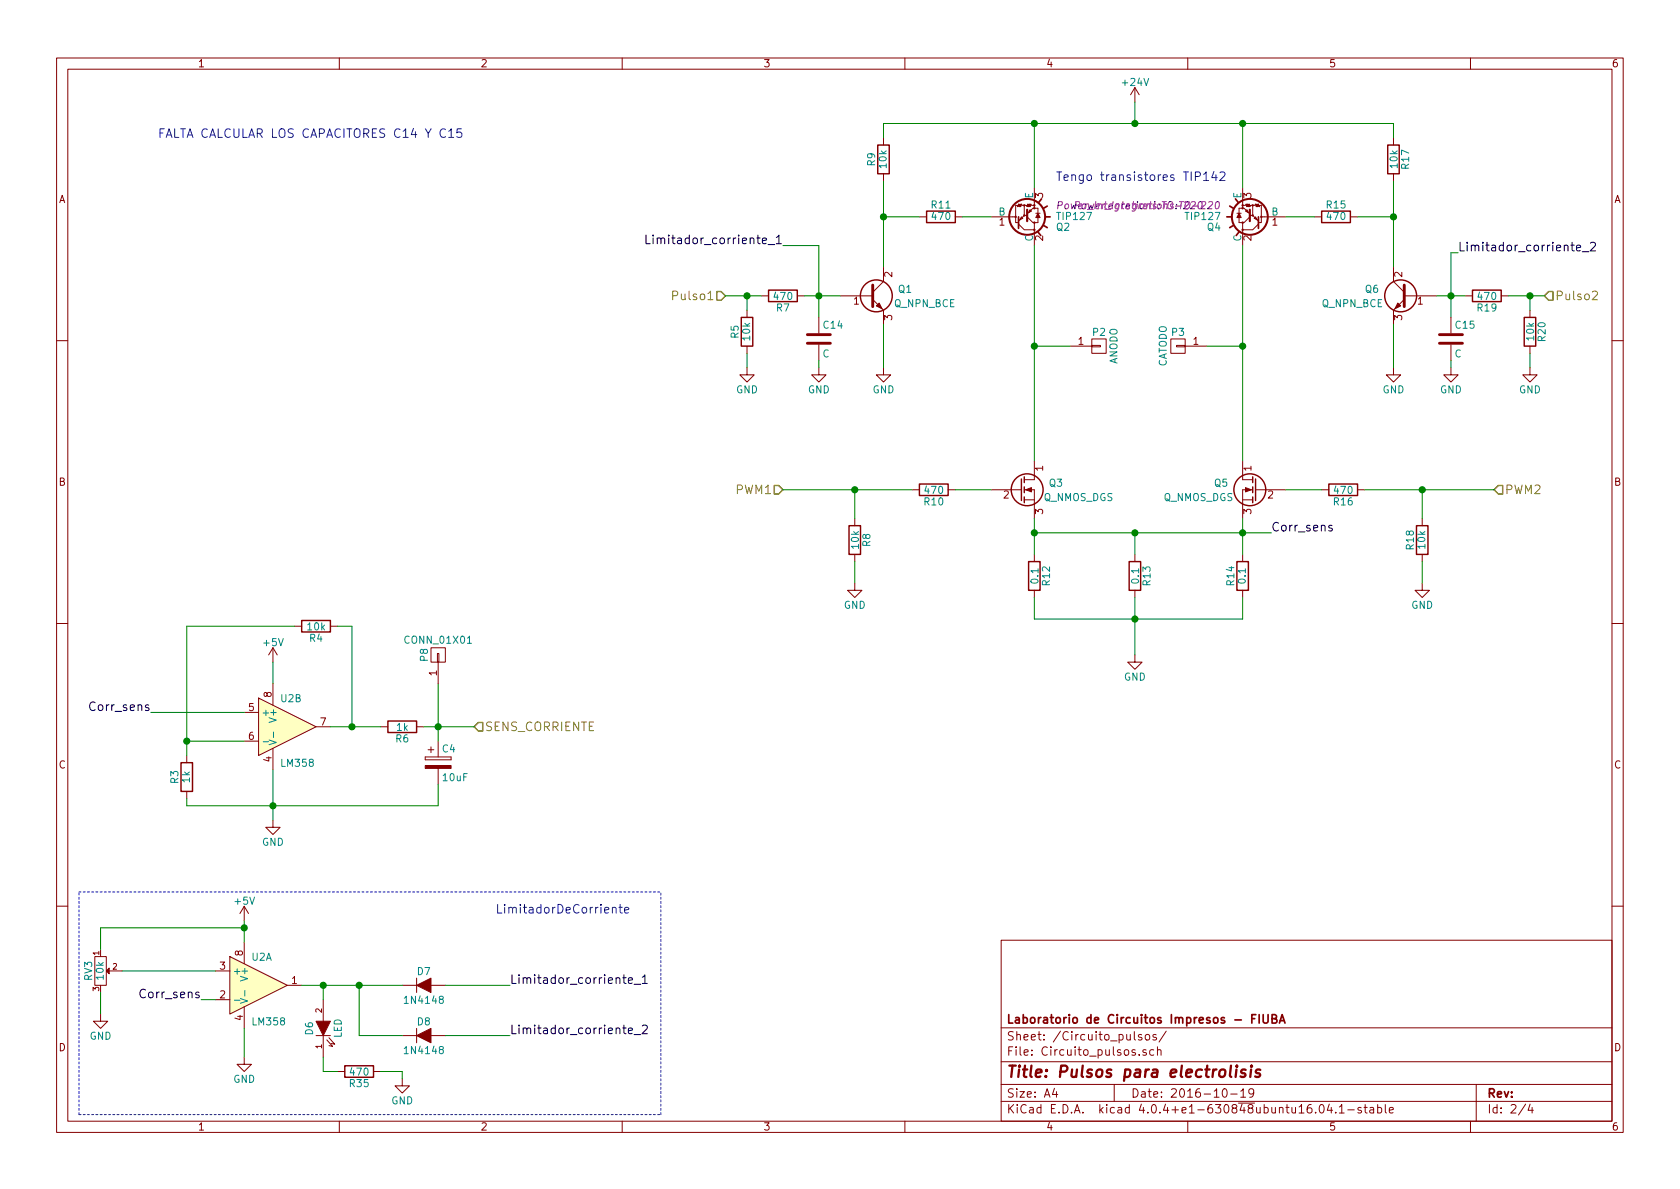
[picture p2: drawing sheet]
<svg xmlns="http://www.w3.org/2000/svg" width="297mm" height="210mm" viewBox="0 0 297 210" stroke-linecap="round" stroke-linejoin="round" font-family="sans-serif">
<g fill="none" stroke="#840000" stroke-width=".18">
<path d="M10 10.3h277v189.9h-277zM12 12.2h273v186.1h-273zM60 10.3v1.9M110 10.3v1.9M160 10.3v1.9M200.7 15.5v2.5M200.7 15.5l-.8 1.3M200.7 15.5l.7 1.3M210 10.3v1.9M260 10.3v1.9M156.2 24.4v1.2M156.2 30.7v1.3"/>
<path d="M162.6 38.3h1.2M168.9 38.3h1.3M175.3 38.3h4.2M180.6 38.3l.2 .3-.5 .3zM181.1 36.3h-.4l-.1-.2-.1 .5-.2-.5-.1 .5-.1-.5-.1 .5-.2-.3h-.2v3.1h.5M181.6 38.1h-.5l-1 1M181.6 38.3l1 1.1h.3v1.2h-1.8l-1-1M182.1 37.1l.3 .2-.5 .3zM182.9 36.3v.5h-.3l-1 1M182.9 36.3h-.5l-.2-.2-.1 .5-.1-.5-.1 .5-.2-.5-.1 .5-.1-.3h-.4v1.8M182.9 33.3v3M182.9 36.8h.6v.9"/>
<path d="M183.1 37.7h.8M183.5 38.5v.9h-.6M218.7 37.7h.8M219.1 38.5v.9h.6M219.7 36.3v.5h.3l1 1M219.7 36.3h.5l.1-.2 .2 .5 .1-.5 .1 .5 .2-.5 .1 .5 .1-.3h.4v1.8M219.7 36.8h-.6v.9M219.7 33.3v3M220.2 37.3l.3-.2 .2 .5zM221 38.1h.5l1 1M221 38.3l-1 1.1h-.3v1.2h1.8l1-1M221.5 36.3h.4l.1-.2 .1 .5 .1-.5 .2 .5 .1-.5 .1 .5 .2-.3h.2v3.1h-.5"/>
<path d="M221.7 38.6l.3-.3 .2 .6zM223.1 38.3h4.2M232.4 38.3h1.3M238.8 38.3h1.2M246.4 24.4v1.2M246.4 30.7v1.3M132.1 54.9v1.2M134.6 52.3h1.3M141 52.3h1.2M144.8 56.1v2.8M148.6 52.3h5.7M154.3 53l1.9 1.9v2.5"/>
<path d="M156.2 47.2v2.6l-1.9 1.9M182.9 40.8v2.6M193 59.9h2.6v2.6h-2.6zM207 59.9h2.5v2.6h-2.5zM219.7 40.8v2.6M246.4 47.2v2.6l1.9 1.9M248.3 53l-1.9 1.9v2.5M248.3 52.3h5.7M256.5 56.1v2.8M259.1 52.3h1.2M265.4 52.3h1.3M270.5 54.9v1.2"/>
<path d="M10 60.2h2M132.1 65v1.3h1.2l-1.2 1.3-1.3-1.3h1.3M132.1 61.2v1.3M144.8 65v1.3h1.2l-1.2 1.3-1.3-1.3h1.3M144.8 61v2.7M156.2 65v1.3h1.3l-1.3 1.3-1.3-1.3h1.3M189.2 61.2h3.8M193 61.1h1.6v.2h-1.6zM208 61.1h1.5v.2h-1.5zM209.5 61.2h3.9M246.4 65v1.3h-1.3l1.3 1.3 1.2-1.3h-1.2M256.5 65v1.3h-1.2l1.2 1.3 1.3-1.3h-1.3"/>
<path d="M256.5 61v2.7M270.5 65v1.3h-1.3l1.3 1.3 1.3-1.3h-1.3M270.5 61.2v1.3M285 60.2h2M151.1 91.7v1.3M151.1 98v1.3M161.3 86.6h1.3M167.6 86.6h1.3M175.3 86.6h5.3M181.1 86.6h1.8v5.1M181.1 88.4h1.8M182.9 81.5v3.3h-1.8"/>
<path d="M182.9 98v1.3M200.7 98v1.3M219.7 88.4h1.8M219.7 81.5v3.3h1.8M219.7 98v1.3M221.5 86.6h-1.8v5.1M222 86.6h5.3M233.7 86.6h1.2M240 86.6h1.3M251.5 91.7v1.3M251.5 98v1.3M10 110.3h2"/>
<path d="M48.3 114.5l-.8 1.3M48.3 114.5v2.6M48.3 114.5l.7 1.3M52.1 110.7h1.2M58.4 110.7h1.3M76.2 114.5h2.5v2.6h-2.5zM77.3 115.6h.3v1.5h-.3zM77.5 117.1v3.8M151.1 103.1v1.3h1.3l-1.3 1.3-1.2-1.3h1.2M182.9 104.4v1.3M200.7 115.8v1.3h1.2l-1.2 1.3-1.3-1.3h1.3M200.7 104.4v1.3"/>
<path d="M219.7 104.4v1.3M251.5 103.1v1.3h-1.3l1.3 1.3 1.2-1.3h-1.2M285 110.3h2M33 133.6v1.3M33 139.9v1.3M43.2 126h2.5M43.2 131.1h2.5M45.7 123.4l10.2 5.1-10.2 5.1zM48.3 120.9v3.8M48.3 132.3v3.8M55.9 128.5h2.5M67.3 128.5h1.3"/>
<path d="M73.7 128.5h1.2M75.2 133.9v.5zM75.2 134.4h4.6zM75.2 133.9h4.6zM75.7 132.6h1M76.2 132.1v1M77.5 131.1v2.8M77.5 135.9v2.8M79.8 133.9v.5zM48.3 145v1.3h1.2l-1.2 1.3-1.3-1.3h1.3M10 160.2h2M16.8 169.2h2v5h-2z"/>
<path d="M17.8 179.3v1.3h1.2l-1.2 1.3-1.3-1.3h1.3M17.8 167.9v1.3M19 171.7h2.6M38.1 171.7h2.5M38.1 176.8h2.5M40.6 169.2l10.2 5-10.2 5.1zM43.2 160.3l-.8 1.2M43.2 160.3v2.5M43.2 166.6v3.8M43.2 178v3.9M43.2 160.3l.7 1.2M50.8 174.2h2.5"/>
<path d="M57.1 176.8v3.8M71.1 174.2h2.6M73.7 173v2.5M76.2 174.2h2.5M177 166.3h108v32h-108zM285 160.2h2M43.2 186.9v1.3h1.2l-1.2 1.3-1.3-1.3h1.3M55.9 183.1h2.5M57.1 183.1v3.8M57.8 183.9l1 1.1-.6-.1M58.2 183.5l1 1.2-.7-.2M59.7 189.5h1.3"/>
<path d="M60 198.3v1.9M66 189.5h1.3M71.1 190.7v1.3h1.3l-1.3 1.3-1.3-1.3h1.3M71.1 183.1h2.6M73.7 181.9v2.5M76.2 183.1h2.5M110 198.3v1.9M160 198.3v1.9M177 194.8h108M177 191.8h108M177 187.8h108M177 181.8h108"/>
<path d="M186.4 192.5l-.3 1h.9M186.8 193v1M197 191.8v3M201.4 186.5v.1M201.9 183a.37 .37 0 0 0-.6 .1v.3l.6 .1v.1l-.2 .3-.4-.1M202.6 183.1l.2-.2 .4 .2 .1 .5-.2 .2-.3 .1-.2-.1zM202.6 185.7a.37 .37 0 0 0-.5 .1v.2l.5 .2 .1 .1-.2 .3-.4-.1M204 185.7l-.4-.1-.3 .3 .1 .6 .2 .1 .4-.1M204.4 183a.37 .37 0 0 0-.6 .1l.1 .3 .5 .1 .1 .1-.2 .3-.5-.1M204.6 185.7l.3-.1 .3 .1 .1 .9M204.6 185.1v1.5M206.2 182.3l-1.3 2"/>
<path d="M210 198.3v1.9M216.3 192.7l.2-.2a.81 .81 0 0 1 .6 .6 .81 .81 0 0 1-.3 .8l-.2 .1a.79 .79 0 0 1-.3-1.3zM217.6 193.5h1.1M219.4 193l.4-.5v1.5M219.4 194h.8M221.7 193.2l-.3 .3h-.3l-.3-.3v-.4l.2-.2 .4-.1 .2 .2a1.19 1.19 0 0 1-.2 1.2l-.4 .1M233.4 195.5l.2-.2a.81 .81 0 0 1 .6 .6 .81 .81 0 0 1-.3 .8l-.1 .1a.79 .79 0 0 1-.4-1.3zM235 195.2l-.3 1.1h.9M235.4 195.8v1M236.2 196.7v.1M236.8 195.8l.4-.5v1.5M236.8 196.8h.9"/>
<path d="M238.3 196.3h1.1M240.7 195.9a.37 .37 0 0 0-.6 .1l.1 .3 .5 .1v.1l-.2 .3-.4-.1M241.2 195.8h.5M241.4 195.3v1.3l.3 .2M242.2 195.9h.6l.1 .9M242.9 196.2l-.5 .1-.2 .2 .2 .3 .5-.1M243.6 195.9l.4-.1 .3 .3-.1 .6h-.6M243.6 195.3v1.5M244.9 195.3v1.3l.2 .2M245.6 196.3l.8-.1-.1-.3-.4-.1-.3 .2 .1 .7h.6M260 198.3v1.9M261 191.8v6.5"/>
<path d="M269.7 195.2l-1.2 2M270.5 195.2l-.3 1.1h.9M270.9 195.8v1"/>
<circle cx="179.6" cy="38.3" r=".13"/>
<circle cx="181.1" cy="38.1" r=".13"/>
<circle cx="181.1" cy="36.3" r=".13"/>
<circle cx="182.9" cy="39.4" r=".13"/>
<circle cx="182.9" cy="36.8" r=".13"/>
<circle cx="182.9" cy="36.3" r=".13"/>
<circle cx="219.7" cy="36.8" r=".13"/>
<circle cx="219.7" cy="36.3" r=".13"/>
<circle cx="219.7" cy="39.4" r=".13"/>
<circle cx="221.5" cy="36.3" r=".13"/>
<circle cx="221.5" cy="38.1" r=".13"/>
<circle cx="223" cy="38.3" r=".13"/>
<circle cx="182.9" cy="40.6" r=".13"/>
<circle cx="219.7" cy="40.6" r=".13"/>
</g>
<path d="M218.6 189.1l-.1 1.3M218.7 188.4v.2l.1-.1-.1-.1v.2M220.2 189.2l-.4-.1-.4 .4 .3 .3 .4 .1 .1 .3-.1 .1-.2 .1-.6-.1M221.2 189.1l-.1 1.3M221.3 188.4v.2l.1-.1-.1-.1v.2M222.8 189.2l-.4-.1-.4 .4 .3 .3 .4 .1 .1 .3-.1 .1-.2 .1-.6-.1" fill="none" stroke="#840000" stroke-width=".41"/>
<g fill="none" stroke="#840000" stroke-width=".3">
<path d="M180.1 38.3v2.1M184.1 35.2l-.5 .6M184.5 39.9l.7 .4M184.8 38.3h.9M185.2 36.4l-.7 .4M216.9 38.3h.9M217.4 36.4l.7 .4M218.1 39.9l-.7 .4M218.4 35.2l.5 .6M222.5 38.3v2.1M183.5 41l.5 .7M222 179.4h-.7v1.5"/>
<path d="M222.6 179.4v1.5M223.3 179.4v1.2l.3 .3h.3l.3-.3v-1.2M221.3 180.1h.5M224.9 180.1h.5l.2-.1 .1-.3-.3-.3h-.5v1.5h.6l.3-.3a.41 .41 0 0 0-.4-.5M226.2 180.9l.5-1.5 .5 1.5M226.3 180.5h.8"/>
</g>
<g fill="none" stroke="#840000" stroke-width=".25">
<path d="M155.2 25.6h2v5.1h-2zM163.8 37.3h5.1v2.1h-5.1zM233.7 37.3h5.1v2.1h-5.1zM245.4 25.6h2v5.1h-2zM131.1 56.1h2v5.1h-2zM135.9 51.3h5.1v2h-5.1zM260.3 51.3h5.1v2h-5.1zM269.5 56.1h2v5.1h-2zM150.1 93h2v5h-2zM162.6 85.6h5v2h-5zM180.6 84.7v3.8M181.1 84.3v1"/>
<path d="M181.1 86.1v1M181.1 87.9v1M181.9 99.3h2v5.1h-2zM199.6 99.3h2.1v5.1h-2.1zM218.7 99.3h2v5.1h-2zM221.5 84.3v1M221.5 86.1v1M221.5 87.9v1M222 84.7v3.8M234.9 85.6h5.1v2h-5.1zM250.4 93h2.1v5h-2.1zM53.3 109.7h5.1v2.1h-5.1z"/>
<path d="M32 134.9h2v5h-2zM68.6 127.5h5.1v2h-5.1zM61 188.5h5v2h-5z"/>
<circle cx="154.9" cy="52.3" r="2.82"/>
<circle cx="247.6" cy="52.3" r="2.82"/>
<circle cx="181.6" cy="86.6" r="2.82"/>
<circle cx="221" cy="86.6" r="2.82"/>
</g>
<g fill="none" stroke="#840000" stroke-width=".36">
<circle cx="181.6" cy="38.3" r="3.2"/>
<circle cx="221" cy="38.3" r="3.2"/>
</g>
<path d="M181.6 37.1v2M221 37.1v2" fill="none" stroke="#840000" stroke-width=".38"/>
<g fill="#840000" stroke="#840000" stroke-width=".18">
<path d="M183.5 37.7l.4 .8h-.8z"/>
<path d="M181.4 86.6l1-.4v.8z"/>
<path d="M154.9 54.1l.5-.5 .6 1z"/>
<path d="M219.1 37.7l.4 .8h-.8z"/>
<path d="M220.2 86.2l1 .4-1 .4z"/>
<path d="M247.1 53.6l.5 .5-1 .5z"/>
<path d="M75.2 135.4h4.6v.5h-4.6z"/>
<path d="M73.7 174.2l2.5-1.2v2.5z"/>
<path d="M73.7 183.1l2.5-1.2v2.5z"/>
<path d="M19.3 171.2v1l-.5-.5z"/>
<path d="M55.9 180.6h2.5l-1.3 2.5z"/>
</g>
<path d="M187.1 36.3l.6-.1 .1-.4-.6-.1-.2 1.2M210.7 35.8l.5-.1 .1 .1 .1 .2-1 .9h.8M210.9 36.4h1M212 35.8l.3-.1a.75 .75 0 0 1-.3 1.2l-.1-.1-.1-.4zM212.5 35.8l.5-.1 .2 .1v.2l-.9 .9h.8M213.7 35.8l.5-.1 .2 .1v.2l-.9 .9h.8M215 35.8l.4-.1a.75 .75 0 0 1-.3 1.2l-.2-.1v-.4z" fill="none" stroke="#840084" stroke-width=".18"/>
<path d="M142.7 59.2h4.1M154.3 50.4v3.8M248.3 50.4v3.8M254.5 59.2h4.1M142.7 60.7h4.1M254.5 60.7h4.1" fill="none" stroke="#840000" stroke-width=".51"/>
<path d="M126.7 51.6h.8l.8 .7-.8 .8h-.8zM273.8 51.6h.8v1.5h-.8l-.8-.8zM136.9 85.8h.8l.7 .8-.7 .8h-.8zM264.9 85.8h.8v1.6h-.8l-.7-.8zM84.6 127.8h.7v1.5h-.7l-.8-.8z" fill="none" stroke="#848400" stroke-width=".25"/>
<path d="M281.6 51.6l.2-.1h.3l.3 .1v.3v.2l-.9 .9h.9" fill="none" stroke="#848400" stroke-width=".18"/>
<g fill="none" stroke="#000" stroke-width=".18">
<path d="M114.2 41.6v1.5h.8M115.5 41.6v.1M115.5 42.1v1M135.8 43.3h1.2M137.3 42l.4-.4v1.5M137.3 43.1h.9M278.7 43.9l.8-.2-.1-.3h-.4l-.3 .2 .1 .7h.6M279.8 44.5h1.1M281.2 43l.2-.2h.4l.2 .2 .1 .3-.1 .2-.8 .9h.9M235.5 93l-.3-.1-.3 .2 .1 .2 .5 .2v.3h-.6M111.1 173.4l.7-.2v-.2l-.5-.1-.2 .2 .1 .7h.6M112.1 174.1h1.2"/>
<path d="M113.6 172.8l.4-.4v1.5M113.6 173.9h.9M111.1 182.3l.7-.2v-.2l-.5-.1-.2 .2 .1 .7h.6M112.1 183h1.2M113.6 181.4l.2-.1h.3l.3 .1 .1 .3-.1 .2-.9 .9h1"/>
</g>
<g fill="#ffffc2" stroke="#ffffc2" stroke-width=".18">
<path d="M45.7 123.4l10.2 5.1-10.2 5.1z"/>
<path d="M40.6 169.2l10.2 5-10.2 5.1z"/>
</g>
<path d="M46.5 131.2h1M47.6 130.9l1.2 .4-1.2 .4M48.4 129.5v.9M41.5 176.9h.9M42.5 176.6l1.3 .4-1.3 .4M43.3 175.2v.9" fill="none" stroke="#008484" stroke-width=".18"/>
<g fill="none" stroke="#008400" stroke-width=".18">
<path d="M200.7 18v3.8M156.2 38.3h6.4M156.2 24.4v-2.6h90.2v2.6M156.2 32v15.2M170.2 38.3h5.1M182.9 21.8v11.5M219.7 21.8v11.5M227.3 38.3h5.1M240 38.3h6.4M246.4 32v15.2M128.3 52.3h6.3M132.1 52.3v2.6"/>
<path d="M138.4 43.4h6.4v12.7M142.2 52.3h6.4M156.2 57.4v7.6M182.9 43.4v38.1M219.7 43.4v38.1M246.4 57.4v7.6M254 52.3h5.1M257.8 44.7h-1.3v11.4M266.7 52.3h6.3M270.5 52.3v2.6M132.1 62.5v2.5M144.8 63.7v1.3"/>
<path d="M182.9 61.2h6.3M213.4 61.2h6.3M256.5 63.7v1.3M270.5 62.5v2.5M138.4 86.6h22.9M151.1 86.6v5.1M151.1 99.3v3.8M168.9 86.6h6.4M182.9 91.7v6.3M182.9 94.2h41.9M200.7 94.2v3.8M219.7 91.7v6.3"/>
<path d="M227.3 86.6h6.4M241.3 86.6h22.9M251.5 86.6v5.1M251.5 99.3v3.8M48.3 117.1v3.8M52.1 110.7h-19.1v22.9M59.7 110.7h2.5v17.8M182.9 105.7v3.8h36.8v-3.8M200.7 105.7v10.1M26.7 126h16.5M33 131.1h10.2M48.3 136.1v8.9"/>
<path d="M58.4 128.5h8.9M74.9 128.5h8.9M77.5 138.7v3.8h-44.5v-1.3M77.5 120.9v10.2M17.8 175.5v3.8M21.6 171.7h16.5M35.6 176.8h2.5M43.2 162.8v3.8M43.2 164.1h-25.4v3.8M53.3 174.2h17.8M57.1 174.2v2.6M63.5 174.2v8.9h7.6"/>
<path d="M78.7 174.2h11.5M43.2 181.9v5M57.1 186.9v2.6h2.6M67.3 189.5h3.8v1.2M78.7 183.1h11.5"/>
</g>
<g fill="#008400" stroke="#008400" stroke-width=".25">
<circle cx="156.2" cy="38.3" r=".51"/>
<circle cx="132.1" cy="52.3" r=".51"/>
<circle cx="151.1" cy="86.6" r=".51"/>
<circle cx="182.9" cy="61.2" r=".51"/>
<circle cx="246.4" cy="38.3" r=".51"/>
<circle cx="270.5" cy="52.3" r=".51"/>
<circle cx="251.5" cy="86.6" r=".51"/>
<circle cx="219.7" cy="61.2" r=".51"/>
<circle cx="200.7" cy="109.5" r=".51"/>
<circle cx="182.9" cy="94.2" r=".51"/>
<circle cx="219.7" cy="94.2" r=".51"/>
<circle cx="200.7" cy="94.2" r=".51"/>
<circle cx="219.7" cy="21.8" r=".51"/>
<circle cx="182.9" cy="21.8" r=".51"/>
<circle cx="200.7" cy="21.8" r=".51"/>
<circle cx="33" cy="131.1" r=".51"/>
<circle cx="62.2" cy="128.5" r=".51"/>
<circle cx="77.5" cy="128.5" r=".51"/>
<circle cx="48.3" cy="142.5" r=".51"/>
<circle cx="63.5" cy="174.2" r=".51"/>
<circle cx="57.2" cy="174.2" r=".51"/>
<circle cx="43.2" cy="164.1" r=".51"/>
<circle cx="144.8" cy="52.3" r=".51"/>
<circle cx="256.5" cy="52.3" r=".51"/>
</g>
<path d="M14 157.7h102.8M14 197.1h102.8M14 197.1v-39.4M116.8 197.1v-39.4" fill="none" stroke="#0000c2" stroke-width=".18" stroke-dasharray=".3 .4"/>
<g fill="none" stroke="#0000c2" stroke-width=".18">
<path d="M78.8 22.9a.62 .62 0 0 0-.8 0 .62 .62 0 0 0-.2 .7 .58 .58 0 0 0 .3 .6 .58 .58 0 0 0 .7-.1M79.3 23.2l.5-.4v1.5M79.3 24.3h.9M81.6 22.8h-.8v.7l.2-.1h.5l.2 .2v.4l-.3 .3h-.4l-.2-.2M212.8 30.8l.5-.4v1.5M212.8 31.9h.9M214.6 30.3l-.4 1.1h1M215 30.9v1M215.7 30.6l.2-.2h.4l.2 .2 .1 .2-.1 .3-.9 .8h1M109.7 159.9v1.4l.3 .2M108.3 160.6l.1-.1a.36 .36 0 0 1 .5 .2v.8M109.4 160.4h.6"/>
<path d="M110.4 161l.8-.2-.1-.3-.4-.1-.3 .3 .1 .7h.6"/>
</g>
<text font-size="2.8" fill="#840000" x="178" y="190.5">Title: Pulsos para electrolisis</text>
<g font-size="2.1" fill="#0000c2">
<text x="27.9" y="24.4">FALTA CALCULAR LOS CAPACITORES C14 Y C15</text>
<text x="186.7" y="32">Tengo transistores TIP142</text>
<text x="87.6" y="161.5">LimitadorDeCorriente</text>
</g>
<g font-size="2.1">
<text x="116.1" y="43.2">Limitador_corriente_1</text>
<text x="257.8" y="44.4">Limitador_corriente_2</text>
<text x="224.8" y="94">Corr_sens</text>
<text x="16.2" y="125.7">Corr_sens</text>
<text x="90.2" y="174">Limitador_corriente_1</text>
<text x="25.1" y="176.5">Corr_sens</text>
<text x="90.2" y="182.9">Limitador_corriente_2</text>
</g>
<g font-size="2.1" fill="#848400">
<text x="119.4" y="53.1">Pulso1</text>
<text x="275" y="53.1">Pulso2</text>
<text x="130.1" y="87.4">PWM1</text>
<text x="266.1" y="87.4">PWM2</text>
<text x="85.8" y="129.3">SENS_CORRIENTE</text>
</g>
<g font-size="2.1" fill="#840000">
<text x="178" y="184">Sheet: /Circuito_pulsos/</text>
<text x="178" y="181">Laboratorio de Circuitos Impresos - FIUBA</text>
<text x="178" y="186.7">File: Circuito_pulsos.sch</text>
<text x="178" y="196.9">KiCad E.D.A. kicad 4.0.4+e1-630848ubuntu16.04.1-stable</text>
<text x="178" y="194.1">Size: A4</text>
<text x="200" y="194.1">Date: 2016-10-19</text>
<text x="263" y="194.1">Rev:</text>
<text x="263" y="196.9">Id: 2/4</text>
</g>
<g font-size="1.8" fill="#840000">
<text x="35" y="11.9">1</text>
<text x="85" y="11.9">2</text>
<text x="135" y="11.9">3</text>
<text x="185" y="11.9">4</text>
<text x="235" y="11.9">5</text>
<text x="285" y="11.9">6</text>
<text x="10.4" y="35.9">A</text>
<text x="184.4" y="35" transform="rotate(-90 184.4 35)">3</text>
<text x="221.2" y="35" transform="rotate(-90 221.2 35)">3</text>
<text x="285.4" y="35.9">A</text>
<text x="176.7" y="39.9">1</text>
<text x="224.9" y="39.9">1</text>
<text x="184.4" y="42.6" transform="rotate(-90 184.4 42.6)">2</text>
<text x="221.2" y="42.6" transform="rotate(-90 221.2 42.6)">2</text>
<text x="151" y="53.8">1</text>
<text x="157.7" y="49" transform="rotate(-90 157.7 49)">2</text>
<text x="247.9" y="49" transform="rotate(-90 247.9 49)">2</text>
<text x="250.6" y="53.8">1</text>
<text x="157.7" y="56.6" transform="rotate(-90 157.7 56.6)">3</text>
<text x="247.9" y="56.6" transform="rotate(-90 247.9 56.6)">3</text>
<text x="190.7" y="61">1</text>
<text x="211" y="61">1</text>
<text x="184.4" y="83.3" transform="rotate(-90 184.4 83.3)">1</text>
<text x="221.2" y="83.3" transform="rotate(-90 221.2 83.3)">1</text>
<text x="10.4" y="85.9">B</text>
<text x="177.4" y="88.1">2</text>
<text x="224.2" y="88.1">2</text>
<text x="285.4" y="85.9">B</text>
<text x="184.4" y="90.9" transform="rotate(-90 184.4 90.9)">3</text>
<text x="221.2" y="90.9" transform="rotate(-90 221.2 90.9)">3</text>
<text x="77.2" y="119.5" transform="rotate(-90 77.2 119.5)">1</text>
<text x="44" y="125.7">5</text>
<text x="48" y="123.3" transform="rotate(-90 48 123.3)">8</text>
<text x="44" y="130.8">6</text>
<text x="56.7" y="128.3">7</text>
<text x="10.4" y="135.9">C</text>
<text x="48" y="134.7" transform="rotate(-90 48 134.7)">4</text>
<text x="285.4" y="135.9">C</text>
<text x="38.9" y="171.4">3</text>
<text x="42.9" y="169" transform="rotate(-90 42.9 169)">8</text>
<text x="51.6" y="174">1</text>
<text x="38.9" y="176.5">2</text>
<text x="10.4" y="185.9">D</text>
<text x="42.9" y="180.4" transform="rotate(-90 42.9 180.4)">4</text>
<text x="285.4" y="185.9">D</text>
<text x="35" y="199.9">1</text>
<text x="85" y="199.9">2</text>
<text x="135" y="199.9">3</text>
<text x="185" y="199.9">4</text>
<text x="235" y="199.9">5</text>
<text x="285" y="199.9">6</text>
</g>
<g font-size="1.8" fill="#008484">
<text x="198.6" y="15.2">+24V</text>
<text x="154.7" y="29.3" transform="rotate(-90 154.7 29.3)">R9</text>
<text x="156.7" y="29.7" transform="rotate(-90 156.7 29.7)">10k</text>
<text x="247.1" y="29.7" transform="rotate(-90 247.1 29.7)">10k</text>
<text x="249.1" y="29.8" transform="rotate(-90 249.1 29.8)">R17</text>
<text x="182.6" y="35.1" transform="rotate(-90 182.6 35.1)">E</text>
<text x="219.5" y="35.1" transform="rotate(-90 219.5 35.1)">E</text>
<text x="164.7" y="36.8">R11</text>
<text x="164.9" y="38.9">470</text>
<text x="176.5" y="38.1">B</text>
<text x="186.8" y="40.8">Q2</text>
<text x="209.8" y="38.9">TIP127</text>
<text x="213.5" y="40.8">Q4</text>
<text x="224.8" y="38.1">B</text>
<text x="234.6" y="36.8">R15</text>
<text x="234.7" y="38.9">470</text>
<text x="182.6" y="42.7" transform="rotate(-90 182.6 42.7)">C</text>
<text x="219.5" y="42.7" transform="rotate(-90 219.5 42.7)">C</text>
<text x="137" y="53">470</text>
<text x="158.9" y="51.8">Q1</text>
<text x="241.4" y="51.8">Q6</text>
<text x="261.4" y="53">470</text>
<text x="130.6" y="59.8" transform="rotate(-90 130.6 59.8)">R5</text>
<text x="137.3" y="55.1">R7</text>
<text x="145.6" y="58.1">C14</text>
<text x="158.1" y="54.3">Q_NPN_BCE</text>
<text x="193.2" y="59.4">P2</text>
<text x="207.2" y="59.4">P3</text>
<text x="233.7" y="54.3">Q_NPN_BCE</text>
<text x="257.4" y="58.1">C15</text>
<text x="261.3" y="55.1">R19</text>
<text x="132.6" y="60.1" transform="rotate(-90 132.6 60.1)">10k</text>
<text x="145.4" y="63.2">C</text>
<text x="197.6" y="64.5" transform="rotate(-90 197.6 64.5)">ANODO</text>
<text x="206.3" y="65" transform="rotate(-90 206.3 65)">CATODO</text>
<text x="257.2" y="63.2">C</text>
<text x="271.2" y="60.1" transform="rotate(-90 271.2 60.1)">10k</text>
<text x="273.3" y="60.3" transform="rotate(-90 273.3 60.3)">R20</text>
<text x="130.1" y="69.5">GND</text>
<text x="142.8" y="69.5">GND</text>
<text x="154.3" y="69.5">GND</text>
<text x="244.4" y="69.5">GND</text>
<text x="254.6" y="69.5">GND</text>
<text x="268.6" y="69.5">GND</text>
<text x="163.5" y="89.4">R10</text>
<text x="163.6" y="87.3">470</text>
<text x="184.5" y="88.6">Q_NMOS_DGS</text>
<text x="185.5" y="86">Q3</text>
<text x="205.7" y="88.6">Q_NMOS_DGS</text>
<text x="214.7" y="86">Q5</text>
<text x="235.9" y="89.4">R16</text>
<text x="236" y="87.3">470</text>
<text x="151.8" y="97" transform="rotate(-90 151.8 97)">10k</text>
<text x="153.9" y="96.6" transform="rotate(-90 153.9 96.6)">R8</text>
<text x="250" y="97.1" transform="rotate(-90 250 97.1)">R18</text>
<text x="252" y="97" transform="rotate(-90 252 97)">10k</text>
<text x="149.2" y="107.6">GND</text>
<text x="183.6" y="103.1" transform="rotate(-90 183.6 103.1)">0.1</text>
<text x="185.6" y="103.5" transform="rotate(-90 185.6 103.5)">R12</text>
<text x="201.4" y="103.1" transform="rotate(-90 201.4 103.1)">0.1</text>
<text x="203.4" y="103.5" transform="rotate(-90 203.4 103.5)">R13</text>
<text x="218.2" y="103.5" transform="rotate(-90 218.2 103.5)">R14</text>
<text x="220.2" y="103.1" transform="rotate(-90 220.2 103.1)">0.1</text>
<text x="249.5" y="107.6">GND</text>
<text x="54.4" y="111.4">10k</text>
<text x="54.8" y="113.5">R4</text>
<text x="71.8" y="113.8">CONN_01X01</text>
<text x="46.7" y="114.2">+5V</text>
<text x="75.6" y="116.9" transform="rotate(-90 75.6 116.9)">P8</text>
<text x="49.7" y="124.1">U2B</text>
<text x="198.7" y="120.3">GND</text>
<text x="46.2" y="126.6">+</text>
<text x="48.9" y="127.4" transform="rotate(-90 48.9 127.4)">V+</text>
<text x="70" y="131.3">R6</text>
<text x="70.2" y="129.2">1k</text>
<text x="49.8" y="135.6">LM358</text>
<text x="78.2" y="133">C4</text>
<text x="31.5" y="138.5" transform="rotate(-90 31.5 138.5)">R3</text>
<text x="33.6" y="138.4" transform="rotate(-90 33.6 138.4)">1k</text>
<text x="78.4" y="138.1">10uF</text>
<text x="46.3" y="149.5">GND</text>
<text x="41.6" y="160">+5V</text>
<text x="16.3" y="173.4" transform="rotate(-90 16.3 173.4)">RV3</text>
<text x="18.3" y="173.2" transform="rotate(-90 18.3 173.2)">10k</text>
<text x="41.1" y="172.3">+</text>
<text x="43.8" y="173.1" transform="rotate(-90 43.8 173.1)">V+</text>
<text x="44.5" y="169.9">U2A</text>
<text x="73.8" y="172.4">D7</text>
<text x="71.8" y="177.5">1N4148</text>
<text x="15.8" y="183.8">GND</text>
<text x="44.8" y="181.3">LM358</text>
<text x="55.3" y="183" transform="rotate(-90 55.3 183)">D6</text>
<text x="60.4" y="183.6" transform="rotate(-90 60.4 183.6)">LED</text>
<text x="73.8" y="181.3">D8</text>
<text x="41.2" y="191.5">GND</text>
<text x="62" y="190.2">470</text>
<text x="71.8" y="186.4">1N4148</text>
<text x="61.9" y="192.2">R35</text>
<text x="69.2" y="195.3">GND</text>
</g>
<g font-size="1.8" fill="#840084">
<text x="187.1" y="38.9">TIP127</text>
<text x="188.3" y="37">Power_Integrations:TO-220</text>
</g>
<g font-size="1.4" fill="#840000">
<text x="17.5" y="168.9" transform="rotate(-90 17.5 168.9)">1</text>
<text x="19.9" y="171.4">2</text>
<text x="17.5" y="175.3" transform="rotate(-90 17.5 175.3)">3</text>
<text x="56.9" y="179.1" transform="rotate(-90 56.9 179.1)">2</text>
<text x="56.9" y="185.4" transform="rotate(-90 56.9 185.4)">1</text>
</g>
</svg>
